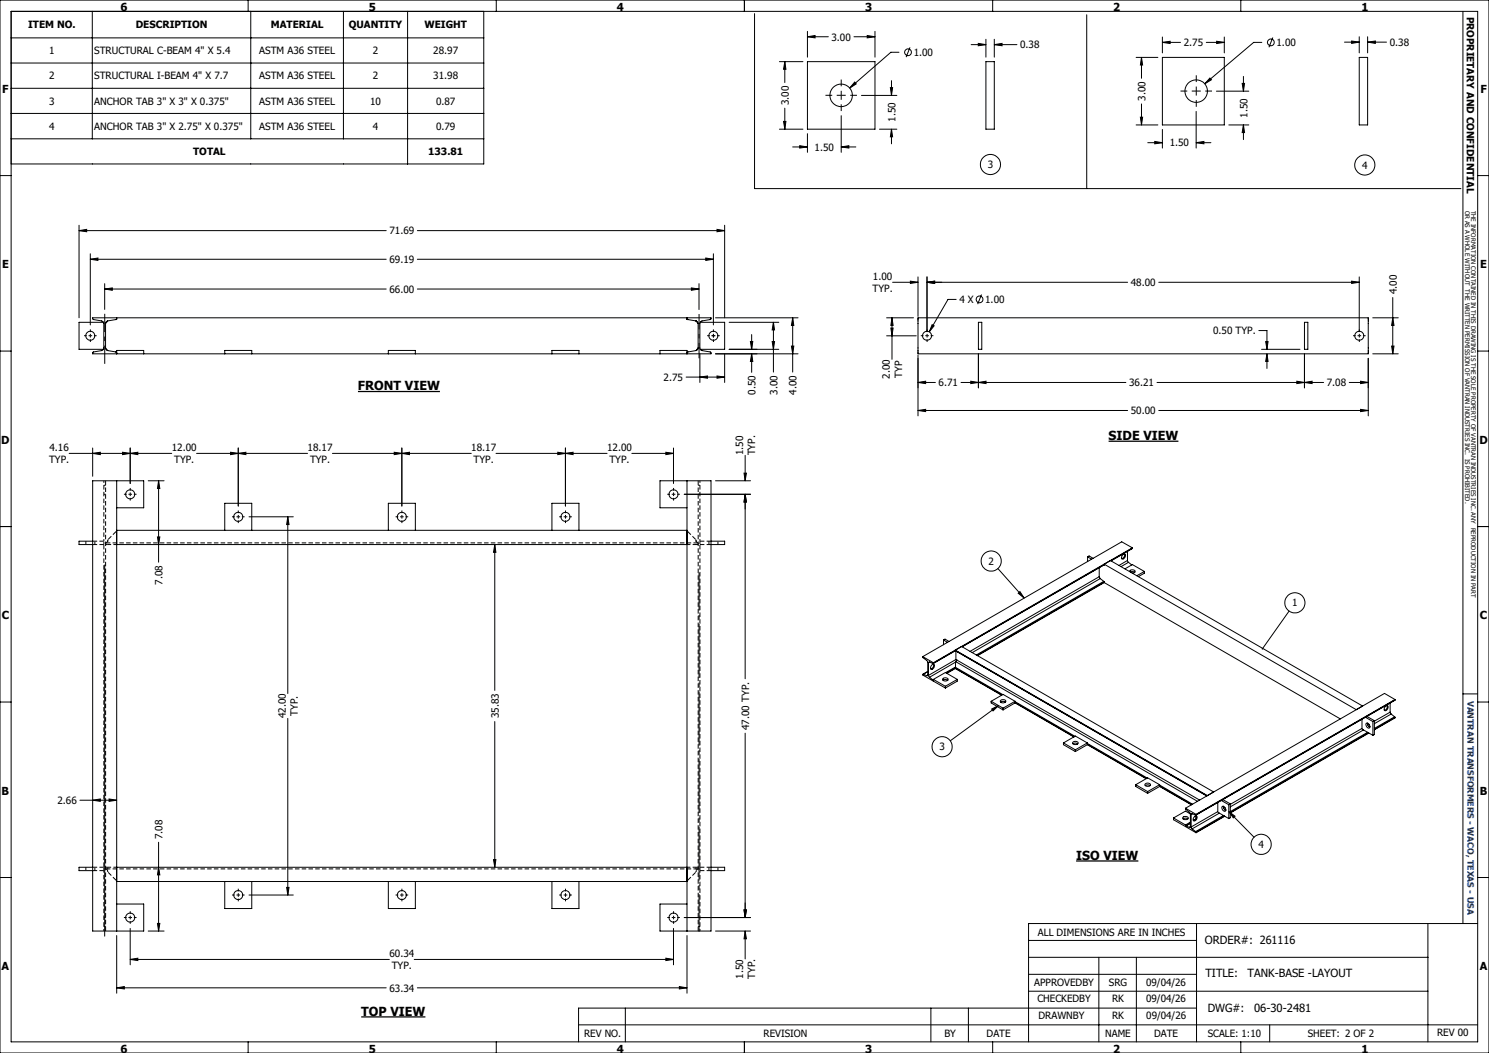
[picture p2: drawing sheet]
<svg xmlns="http://www.w3.org/2000/svg" width="420mm" height="297mm" viewBox="0 0 420 297" stroke-linecap="round" stroke-linejoin="round" font-family="sans-serif">
<g fill="none" stroke="#000" stroke-width=".28" stroke-dasharray="1.3 .6" stroke-linecap="butt">
<path d="M29.3 139.4h.5M29.8 135.6v127M29.8 136.9h-.5M196.9 135.6v127M196.9 139.4h.5M197.4 136.9h-.5M26.2 153.6h3.1M26.2 152.6h3.1M29.8 153.1v.5M30.4 152.5v-.2M30.4 153.6h-.6M193.9 149.8h-.1"/>
<path d="M196.3 152.3l.1 .2M196.9 153.1v.5M196.9 153.6h-.6M200.6 153.6h-3.2M200.6 152.6h-3.2M26.2 245.6h3.1M26.2 244.6h3.1M29.8 244.6v.5M29.8 244.6h.6M29.8 258.8h-.5M30.4 245.9v-.2M193.8 248.4h.1"/>
<path d="M196.3 244.6h.6M196.4 245.7l-.1 .2M196.9 244.6v.5M197.4 258.8h-.5M200.6 245.6h-3.2M200.6 244.6h-3.2M29.3 261.3h.5M196.9 261.3h.5"/>
</g>
<path d="M29.3 135.6v17M197.4 135.6v17M30.4 152.3v1.3M196.3 152.3v1.3M29.3 245.6v17M30.4 244.6v1.3M196.3 244.6v1.3M197.4 245.6v17" fill="none" stroke="#000" stroke-width=".28" stroke-dasharray="1.3 .6" stroke-dashoffset=".7" stroke-linecap="butt"/>
<path d="M29.3 153.6v91M32.9 149.8l-2.5 2.5M196.3 152.3l-2.4-2.5M196.9 153.1h-167.1M197.4 153.6v91M30.4 245.9l2.5 2.5M193.9 248.4l2.4-2.5M196.9 245.1h-167.1" fill="none" stroke="#000" stroke-width=".28" stroke-dasharray="1.3 .6" stroke-dashoffset="-.1" stroke-linecap="butt"/>
<path d="M30.4 153.6h2.5M193.8 153.6h2.5M32.9 244.6h-2.5M196.3 244.6h-2.5" fill="none" stroke="#000" stroke-width=".28" stroke-dasharray="1.3 .6" stroke-dashoffset=".3" stroke-linecap="butt"/>
<path d="M29.8 153.1l.3-.1 .3-.5M196.4 152.5l.2 .5 .3 .1M30.4 245.7l-.2-.4-.4-.2M196.9 245.1l-.3 .1-.2 .5" fill="none" stroke="#000" stroke-width=".28" stroke-dasharray="1.3 .6" stroke-dashoffset=".4" stroke-linecap="butt"/>
<path d="M24.2 152.6v1M26.8 153.6v-1M29.3 153.6v-1M197.4 152.6v1M200 152.6v1M202.5 153.6v-1M24.2 244.6v1M26.8 245.6v-1M29.3 245.6v-1M197.4 244.6v1M200 244.6v1M202.5 245.6v-1" fill="none" stroke="#000" stroke-width=".28" stroke-dasharray="1.3 .6" stroke-dashoffset=".5" stroke-linecap="butt"/>
<g fill="none" stroke="#000" stroke-width=".28">
<path d="M0 0h420v297h-420zM3.1 3.2h413.7v290.7h-413.7zM3.1 10.7h133.4M3.1 17.8h133.4M26 3.2v36M70 0v3.2M70.7 3.2v36M96.9 3.2v36M115 3.2v43M136.5 3.2v43h-133.4M140 0v3.2M210 0v3.2"/>
<path d="M212.8 3.8v49.4h199.3M219.9 17.4h6.6M221.4 17.4l.3 2.1h-.7zM221.4 17.4v5.9M227.8 10.4l2.1-.4v.7zM227.8 17.4h19v19h-19zM227.8 8.9v7.2M227.8 10.4h5.8M240.9 10.4h5.9M244.6 10l2.2 .4-2.2 .3zM246.8 8.9v7.2M253.6 14.7h-2.3l-11.6 10.1"/>
<path d="M256.7 13.4l-1.1 2.7M273.9 12.6h4.2M275.9 12.2l2.2 .4-2.2 .3zM278.1 17.4h2.4v19h-2.4zM278.1 11.1v5M280 0v3.2M280.5 12.6l2.1-.4v.7zM280.5 11.1v5M280.5 12.6h6.3M306.5 4.2v49M320.5 16.2h6.1M322 16.2l.3 2.1h-.6z"/>
<path d="M322 16.2v5.9M327.9 12l2.2-.4v.7zM327.9 16.2h17.4v19h-17.4zM327.9 10.4v4.5M327.9 12h5.1M340.3 12h5M343.2 11.6l2.1 .4-2.1 .3zM345.3 10.4v4.5M350 0v3.2M355.9 12h-2.3l-13.8 11.6M359 10.6l-1.1 2.7M379.2 11.9h4.2"/>
<path d="M381.2 11.6l2.2 .3-2.2 .3zM383.4 16.2h2.4v19h-2.4zM383.4 10.4v4.5M385.8 11.9l2.1-.3v.6zM385.8 10.4v4.5M385.8 11.9h5.3M412.6 3.2v257.3M3.1 24.9h133.4M3.1 32h133.4M3.1 39.2h133.4M219.9 36.4h6.6M221 34.3h.7l-.3 2.1z"/>
<path d="M221.4 30.5v5.9M227.8 37.7v5.3M237.3 32.6v10.4M241.1 23.1l.4 .6-1.8 1.1zM243 26.9h10M248.1 36.4h4.9M251.1 24.7h.7l-.3 2.2zM251.5 36.4l.3 2.2h-.7zM251.5 22.8v4.1M251.5 36.4v4.2M320.5 35.2h6.1M321.7 33.1h.6l-.3 2.1z"/>
<path d="M322 29.3v5.9M325.7 39.9l2.2 .3-2.2 .4zM327.9 36.5v5.3M337.4 31.4v10.4M341.3 22l.4 .5-1.9 1.1zM343.1 25.7h9.1M346.6 35.2h5.6M350.4 23.5h.6l-.3 2.2zM350.7 35.2l.3 2.2h-.6zM350.7 21.6v4.1M350.7 35.2v4.2M0 49.5h3.1"/>
<path d="M223.6 41.4h4.2M225.6 41.1l2.2 .3-2.2 .4zM237.3 41.4l2.1-.3v.7zM237.3 41.4h4.1M323.7 40.2h4.2M337.4 40.2l2.2-.3v.7zM337.4 40.2h4.2M416.8 49.5h3.2M22.3 65l2.1-.3v.7zM22.3 63.5v26.1M22.3 65h86.6M25.5 73.1l2.1-.3v.6z"/>
<path d="M25.5 71.6v20M25.5 73.1h83.4M117.7 65h86.7M117.7 73.1h83.5M199.1 72.8l2.1 .3-2.1 .3zM201.2 71.6v20M202.2 64.7l2.2 .3-2.2 .4zM204.4 63.5v26.1M251.8 79.6h7.1M256.8 79.3l2.1 .3-2.1 .3zM258.9 78.1v11.1M261.5 79.6l2.1-.3v.6z"/>
<path d="M261.5 78.1v15.3M261.5 79.6h56.6M326.8 79.6h56.6M381.2 79.3l2.2 .3-2.2 .3zM383.4 78.1v15.3M0 99h3.1M26.1 89.6h174.5l-.2 .5-2.5 .5-.5 .5v7.3l.4 .4 2.6 .5 .2 .5h-174.5l.2-.5 2.4-.4 .6-.6-.1-7.3-.5-.5-2.4-.4zM29.2 90.9h-6.9v7.6h6.9M29.5 81.5l2.2-.3v.7zM29.5 80v7.3M29.5 81.5h79.4M29.8 98.1l.2 .5 .4 .3"/>
<path d="M29.8 98.1l.6 .8M29.8 91.3v6.8M30.4 90.5l-.4 .3-.2 .5M30.4 90.5l-.6 .8M30.4 98.9l2.3 .4M32.7 99.3l.2 .3M32.7 99.3h.2M32.7 90.1l-2.3 .4M32.9 89.9l-.2 .2M32.9 89.9v.2h-.2M32.9 89.6v.3M32.9 99.8v-1h7.6v1"/>
<path d="M63.4 99.8v-1h7.6v1M109.5 99.8v-1h7.7v1M117.7 81.5h79.5M155.7 99.8v-1h7.6v1M186.2 99.8v-1h7.6v1M193.8 89.9l.2 .2M193.8 89.9v.2h.2M193.8 89.6v.3M194 99.3l-.2 .3M194 99.3h-.2M194 90.1l2.3 .4M195 81.2l2.2 .3-2.2 .4z"/>
<path d="M196.3 90.5l.4 .3 .2 .5M196.3 90.5l.6 .8M196.3 98.9l-2.3 .4M196.9 98.1l-.2 .5-.4 .3M196.9 98.1l-.6 .8M196.9 91.3v6.8M197.2 80v7.3M197.4 99.8v8.1M197.5 90.9h6.9v7.6h-6.9M201.8 89.6h23.3M201.8 99.8h23.3M204.4 99.8v8.1"/>
<path d="M205.7 98.5h14M205.7 90.9h14M211.7 96.3h.6l-.3 2.2zM212 99.8l.3 2.1h-.6zM212 94.4v4.1M212 99.8v5.2M217.8 96.3h.7l-.3 2.2zM218.2 90.9l.3 2.2h-.7zM218.2 90.9v14M223.2 97.6h.7l-.3 2.2zM223.6 89.6l.3 2.2h-.7zM223.6 89.6v15.3"/>
<path d="M250.1 89.6h7.6M250.1 94.7h8.3M251.3 92.5h.6l-.3 2.2zM251.6 89.6l.3 2.2h-.6zM251.6 89.6v11.7M258.9 89.6h127v10.2h-127zM262.9 91.6l.6 .3-1.4 1.7zM269.7 84.5h-2.3l-5.3 9.1M276 90.9h.9v7.6h-.9zM276 99.8v9.6M276.9 83.1l-1.1 2.7M355.1 93.2h2.3v5.3"/>
<path d="M355.8 98.5h10.9M357 96.3h.7l-.3 2.2zM357.4 99.8l.3 2.1h-.7zM357.4 99.8v4.1M367.9 90.9h1v7.6h-1zM367.9 99.8v9.6M387.2 89.6h7.2M387.2 99.8h7.2M392.5 97.6h.7l-.3 2.2zM392.9 89.6l.3 2.2h-.7zM392.9 83.9v15.9M416.8 99h3.2"/>
<path d="M193.5 106.4h10.9M197.4 106.4l2.2-.4v.7zM202.2 106l2.2 .4-2.2 .3zM258.9 107.9l2.2-.4v.7zM258.9 115.8l2.2-.3v.6zM258.9 100.2v17.1M258.9 107.9h4.9M258.9 115.8h59.2M271.1 107.9h46.5M273.8 107.5l2.2 .4-2.2 .3zM276 107.9l2.1-.4v.7zM326.4 107.9h46.9"/>
<path d="M326.8 115.8h59.1M365.8 107.5l2.1 .4-2.1 .3zM367.9 107.9l2.2-.4v.7zM380.6 107.9h5.3M383.8 107.5l2.1 .4-2.1 .3zM383.8 115.5l2.1 .3-2.1 .3zM385.9 101.1v16.2M19.5 127.9h28.9M26.1 127.9l2.2-.3v.6zM26.1 126.4v7.9M32.9 135.6v127M34.6 127.6l2.1 .3-2.1 .3z"/>
<path d="M36.7 127.9l2.2-.3v.6zM36.7 126.4v10M41.8 135.6h4.5M44.7 135.6l.4 2.2h-.7zM44.7 135.6v23M55.5 127.9h31.2M65.1 127.6l2.1 .3-2.1 .3zM67.2 127.9l2.2-.3v.6zM67.2 126.4v16.3M93.8 127.9h39.1M111.2 127.6l2.1 .3-2.1 .3zM113.3 127.9l2.2-.3v.6z"/>
<path d="M113.3 126.4v16.3M139.9 127.9h31.3M157.3 127.6l2.2 .3-2.2 .3zM159.5 127.9l2.1-.3v.6zM159.5 126.4v16.3M178.2 127.9h11.8M187.8 127.6l2.2 .3-2.2 .3zM190 126.4v10M193 139.4h18.7M193.8 135.6v127M201.8 135.6h9.9M209.9 133.5h.6l-.3 2.1z"/>
<path d="M210.2 139.4l.3 2.2h-.6zM210.2 128.4v7.2M210.2 139.4v52M0 148.5h3.2M26.1 152.6h-3.8v1h3.8M29.5 159.3v104.8M32.9 143.2h7.6v-7.6h-14.4v127h14.4v-7.6h-7.6M32.9 153.6h160.9M32.9 149.6h160.9M44.4 151.4h.7l-.4 2.2zM63.4 149.6v-7.6h7.6v7.6M70.2 145.8h12.5"/>
<path d="M81.2 145.8l.3 2.2h-.6zM81.2 145.8v49.8M109.5 149.6v-7.6h7.7v7.6M139.6 153.6l.3 2.2h-.7zM139.6 153.6v41.1M155.7 149.6v-7.6h7.6v7.6M193.8 143.2h-7.6v-7.6h14.4v127h-14.4v-7.6h7.6M200.6 152.6h3.8v1h-3.8M306.8 157.1v1.3M306.8 157.1l1.1 .6M306.8 157.1l.4-.3 1.1 .7M311.5 159.3l-40.1 23.1"/>
<path d="M311.5 159.1l-.1 .2M311.5 159.1l1.7-1 71.2 41-1.8 1.1zM311.5 159.2l-40.1 23.2M316.8 156.4l.2-.1a.66 .66 0 0 1 .5 .6 .66 .66 0 0 1-.5 .6l-.5 .2-.1-.2v-.7zM317.2 156.2a1.07 1.07 0 0 1-.8 1.4M318 158.1l.3 .5M318 155.5v2.6M318 158.1l-2.4 1.4M318.3 158.6l.9 .7M318.3 158.6l-2.1 1.2M319.4 154.7l-6 3.5M319.4 154.5l-3-1.7-56.1 32.4"/>
<path d="M319.4 154.5l-56.1 32.4M319.4 154.5v.2M319.4 154.7l-6.1 3.4M416.8 148.5h3.2M281.5 160.4l7.4 8.3M287.2 167.3l.5-.4 1.2 1.8zM310.1 162.7l.2 .5M310.1 160.1v2.6M310.1 162.7l-36.5 21M310.3 163.2l1.2 .9v.2M310.3 163.2l-36.1 20.9M311.4 164l-36 20.7"/>
<path d="M311.5 164.3l-35.8 20.6M311.5 164.2l-35.9 20.7M311.5 164.3l66.6 38.5M317.3 160.4l2.1-1.2 3.4 2M318.6 161.2a.8 .8 0 0 1 .8-.5 .8 .8 0 0 1 .7 .6l-.7 .3M318.8 161.3l.8-.1 .5 .2M322.8 161.2l-2.1 1.2M322.8 161.2v.5l-1.7 .9M363.6 172.4l-7.5 10.6M0 198h3.1M260.3 185.2l1.4 1.6v3.6l-.3 .2M260.3 185.2l3 1.7"/>
<path d="M260.3 190.2l1.4-.8-1.3 .8M260.4 190.2l-.1 .2 3 1.7M260.4 190.2l1 .4M261.7 190.4l-.3 .2M261.9 187l.2-.3 1.2 .4M261.9 190.5l.3 .5M261.9 187v3.5M262.2 191l1 .8M262.2 186.8l-.3 .2M262.8 187.6l.4-.2a.71 .71 0 0 1 .4 .7 .71 .71 0 0 1-.6 .6l-.3 .1-.2-.3zM263.2 191.8l.1 .2M263.3 187.4a.97 .97 0 0 1-.8 1.3"/>
<path d="M263.3 186.9v.2M263.3 191.6v.5M263.3 191.6l3.4-1.9 3.3 1.9M263.3 191.6l3.4 2M263.3 192.1l3.4 2M263.3 191.7l-.1 .1M265.9 191.4a.83 .83 0 0 1 .9-.3 .83 .83 0 0 1 .6 .7 .84 .84 0 0 1-.8 .3 .84 .84 0 0 1-.7-.7zM266 191.9l.5-.2 .8 .2M266.1 180.5v1.4M266.1 180.5l1.2 .7M266.1 180.5l.5-.2 1.1 .6M266.7 193.6v.5"/>
<path d="M269.5 183.5l-6.3 3.6M269.5 183.5l71 41M269.5 188.6l-2.4 1.3M269.5 183.4v.1M269.5 188.5v.1M269.5 183.4l1.8-1.1 71 41.1-1.7 1zM269.5 188.6l13 7.5M269.5 183.5l-6.2 3.6M269.5 188.4l-2.5 1.5M269.5 188.5l13.1 7.5M269.5 188.2v.3M269.5 186.8v1.4"/>
<path d="M269.5 186.8l-7.3 4.2M269.5 188.1l-2.8 1.6M269.5 188.2l13.3 7.7M269.6 186v.7M269.6 186h.1M269.6 183.7v2.3M269.6 186.7l-.1 .1M269.6 186l-7.7 4.5M269.6 186l68.8 39.7M269.6 186.7l68.2 39.3M270 191.6l-3.3 2M270 191.6v.5l-3.3 2"/>
<path d="M279.6 197.8v.5l3.3 1.9M279.6 197.8l3.3 1.9M279.6 197.8l3.3-1.9 3.4 1.9M279.7 200l2-1-1.6 1.5zM281.7 199l-13.7 9.9M282.3 197.6a.76 .76 0 0 1 .8-.3 .76 .76 0 0 1 .5 .7 .8 .8 0 0 1-.8 .3 .8 .8 0 0 1-.6-.7zM282.3 198l.6-.2 .7 .2M282.9 199.7v.5M286.3 198.3l16.6 9.6M286.3 197.8l-3.4 1.9M286.3 197.8v.5M286.3 198.3l-3.4 1.9"/>
<path d="M286.3 197.9l16.9 9.8M286.3 198.2l16.7 9.6M390.7 199.3a.49 .49 0 0 1 .8-.2 .49 .49 0 0 1-.1 .8v.1a.52 .52 0 0 1-.8 .5 .52 .52 0 0 1 0-.9zM391.3 199a1.05 1.05 0 0 1-.8 1.3M392.1 198.3v2.6M393.5 197.4l-56.2 32.5M393.5 197.3l-3-1.7-56.1 32.4M393.5 197.3l-56.1 32.4M393.5 197.3v.1M393.5 197.4l-56.1 32.4M412.6 195.7h4.2M416.8 198h3.2"/>
<path d="M81.2 202.6v49.8M139.6 203.5v41.1M210.2 206.8v52M300 209.5v.5l3.3 2M300 209.5l3.3 2M300 209.5l3.3-1.9 3.4 1.9M302.6 209.8l.6-.2 .8 .2M302.7 209.3a.75 .75 0 0 1 .8-.2 .75 .75 0 0 1 .5 .7 .82 .82 0 0 1-.8 .2 .82 .82 0 0 1-.6-.6zM303.3 211.5v.5M306.7 210l16.6 9.6M306.7 209.5l-3.4 2M306.7 209.5v.5"/>
<path d="M306.7 210l-3.4 2M306.7 209.7l16.9 9.8M306.7 209.9l16.7 9.7M384.2 202.9v2.6l-37.2 21.4M384.2 205.7l3 1.7M384.6 205.9l-37.6 21.7M385.2 202.3l2 1.2M385.4 204a.78 .78 0 0 1 .9 .4 .78 .78 0 0 1-.3 1l-.6-.7zM385.6 202.1l2.1 1.2M385.7 203.9l.2 .7 .5 .5M385.8 206.5l-38.8 22.4M386 206.7l-39 22.5"/>
<path d="M386.1 206.8l-39.1 22.5M386.2 204.3l-.4 .2M386.4 204.9l-.2 .1M387.2 203.5v3.9M387.7 203.3v3.9l-.5 .2M387.7 203.3l-.5 .2M390.5 200.2v.1M390.5 200.3h.1M392.1 200.9l.3 .5M392.1 200.9l-4.4 2.5M392.4 201.4l1 .8M392.4 201.4l-4.7 2.7"/>
<path d="M393.4 202.2l.1 .1M393.4 202.2l-5.7 3.3M393.5 202.3l-5.8 3.5M393.5 202.3l-5.8 3.4M22.5 225.7h10.4M26.1 225.7l2.2-.3v.6zM30.8 225.4l2.1 .3-2.1 .3zM44.7 237.6v25M320.4 221.3l3.3 2M320.4 221.3v.5l3.3 2M320.4 221.3l3.3-1.9 3.4 1.9M323 221.2a.82 .82 0 0 1 .8-.3 .82 .82 0 0 1 .6 .6 .84 .84 0 0 1-.8 .3 .84 .84 0 0 1-.6-.6z"/>
<path d="M323 221.6l.6-.2 .8 .2M323.7 223.3v.5M327.1 221.8l9 5.2M327.1 221.3l-3.4 2M327.1 221.3v.5M327.1 221.8l-3.4 2M327.1 221.4l9.3 5.4M327.1 221.7l9.1 5.2M331 230.7l3.4 2M331 230.7v.5l3.4 1.9M333.7 230.5a.86 .86 0 0 1 1.4 .4 .82 .82 0 0 1-.8 .3 .82 .82 0 0 1-.6-.7zM333.7 231l.6-.3 .8 .3"/>
<path d="M334.4 228v.2l1.2 .9 .2 .5M334.4 232.7v.4M334.4 228l3 1.7M334.4 233.1l3 1.8M334.5 233h-.1M334.5 233l1 .4M335.8 229.6v3.6l-.3 .2M335.8 232.2l-1.4 .8M335.8 229.6l-1.4-.8-3.4 1.9M335.8 231.9l-1.4 .8M335.8 233.2l-.3 .2M335.8 232.2l-1.3 .8"/>
<path d="M336 233.3l.3 .5M336 229.7v3.6M336.3 229.5l1.1 .3M336.3 229.5l-.3 .2M336.3 233.8l1 .8M336.8 230.4a.48 .48 0 0 1 .8-.2 .48 .48 0 0 1 0 .8l-.1 .1a.54 .54 0 0 1-.9 .4 .54 .54 0 0 1 .2-1zM337 230.3l.4 .2M337.3 234.6l.1 .2M337.3 231l-.7 .4M337.4 229.7v.1M337.4 234.8v.1M337.4 230.1a1.07 1.07 0 0 1-.8 1.4"/>
<path d="M343.5 226.3v2.6l-7.5 4.4M343.6 229.1l3 1.8M344 229.3l-7.7 4.5M344.5 225.8l2.1 1.2M344.7 227.5a.75 .75 0 0 1 .9 .4 .75 .75 0 0 1-.2 .9l-.6-.5zM344.9 225.5l2.1 1.2M345.1 227.4l.1 .7 .6 .5M345.1 230l-7.8 4.6M345.4 230.1l-8 4.7M345.5 230.2l-8.1 4.7M345.5 227.7l-.3 .3M345.8 228.3l-.3 .2"/>
<path d="M346.6 228.9l1.8 1.3-.5 .5zM346.6 227v3.9M346.6 228.9l7.1 7.2M347 226.7l-.4 .3M347 226.7v3.9l-.4 .3M0 247.5h3.1M26.1 244.6h-3.8v1h3.8M32.9 244.6h160.9M32.9 248.6h160.9M44.7 244.6l.4 2.2h-.7zM63.4 248.6v7.7h7.6v-7.7M70.2 252.4h12.5"/>
<path d="M80.9 250.3h.6l-.3 2.1zM109.5 248.6v7.7h7.7v-7.7M139.2 242.5h.7l-.3 2.1zM155.7 248.6v7.7h7.6v-7.7M193 258.8h18.7M200.6 244.6h3.8v1h-3.8M209.9 256.6h.6l-.3 2.2zM416.8 247.5h3.2M32.9 278.6l2.2-.3v.6zM32.9 263.9v16.2M32.9 278.6h76M36.7 270.6l2.2-.3v.6z"/>
<path d="M36.7 261.9v10.2M36.7 270.6h73.1M41.8 262.6h4.5M44.4 260.5h.7l-.4 2.1zM116.8 270.6h73.2M117.7 278.6h76.1M187.8 270.3l2.2 .3-2.2 .3zM190 261.9v10.2M191.6 278.3l2.2 .3-2.2 .3zM193.8 263.9v16.2M201.8 262.6h9.9M210.2 262.6l.3 2.2h-.6z"/>
<path d="M210.2 262.6v7.9M290.1 265.3h47.4M290.1 270h112.7M290.1 274.8h47.4M290.1 279.6h112.7M310 270v23.9M320.5 270v23.9M337.5 260.5v33.4M402.8 260.5v33.4M416.8 260.5h-126.7v33.4M70 293.9v3.1M140 293.9v3.1"/>
<path d="M163.2 289.1h253.6M176.4 284.3v9.6M210 293.8v3.2M262.6 284.3v9.6M273.2 284.3v9.6M280 293.9v3.1M337.5 284.3h-174.3v9.6M350 293.9v3.1M358.1 289.1v4.8"/>
<circle cx="256.1" cy="14.7" r=".95"/>
<circle cx="358.5" cy="12" r=".95"/>
<circle cx="237.3" cy="26.9" r="3.2"/>
<circle cx="337.4" cy="25.7" r="3.2"/>
<circle cx="279.4" cy="46.4" r="2.85"/>
<circle cx="385" cy="46.5" r="2.85"/>
<circle cx="25.5" cy="94.7" r="1.27"/>
<circle cx="201.2" cy="94.7" r="1.27"/>
<circle cx="261.5" cy="94.7" r="1.27"/>
<circle cx="276.3" cy="84.5" r=".95"/>
<circle cx="383.4" cy="94.7" r="1.27"/>
<circle cx="36.7" cy="139.4" r="1.27"/>
<circle cx="190" cy="139.4" r="1.27"/>
<circle cx="67.2" cy="145.8" r="1.27"/>
<circle cx="113.3" cy="145.8" r="1.27"/>
<circle cx="159.5" cy="145.8" r="1.27"/>
<circle cx="279.6" cy="158.2" r="2.85"/>
<circle cx="365.2" cy="170" r="2.85"/>
<circle cx="265.7" cy="210.6" r="2.85"/>
<circle cx="355.7" cy="238.1" r="2.85"/>
<circle cx="36.7" cy="258.8" r="1.27"/>
<circle cx="67.2" cy="252.4" r="1.27"/>
<circle cx="113.4" cy="252.4" r="1.27"/>
<circle cx="159.5" cy="252.4" r="1.27"/>
<circle cx="190" cy="258.8" r="1.27"/>
</g>
<g fill="#000">
<path d="M221.4 17.4l.3 2.1h-.7zM227.8 10.4l2.1-.4v.7zM244.6 10l2.2 .4-2.2 .3zM275.9 12.2l2.2 .4-2.2 .3zM280.5 12.6l2.1-.4v.7zM322 16.2l.3 2.1h-.6zM327.9 12l2.2-.4v.7zM343.2 11.6l2.1 .4-2.1 .3zM381.2 11.6l2.2 .3-2.2 .3zM385.8 11.9l2.1-.3v.6zM221 34.3h.7l-.3 2.1zM241.1 23.1l.4 .6-1.8 1.1z"/>
<path d="M251.1 24.7h.7l-.3 2.2zM251.5 36.4l.3 2.2h-.7zM321.7 33.1h.6l-.3 2.1zM341.3 22l.4 .5-1.9 1.1zM350.7 35.2l.3 2.2h-.6zM350.4 23.5h.6l-.3 2.2zM225.6 41.1l2.2 .3-2.2 .4zM237.3 41.4l2.1-.3v.7zM325.7 39.9l2.2 .3-2.2 .4zM337.4 40.2l2.2-.3v.7zM22.3 65l2.1-.3v.7zM25.5 73.1l2.1-.3v.6z"/>
<path d="M199.1 72.8l2.1 .3-2.1 .3zM202.2 64.7l2.2 .3-2.2 .4zM256.8 79.3l2.1 .3-2.1 .3zM261.5 79.6l2.1-.3v.6zM381.2 79.3l2.2 .3-2.2 .3zM29.5 81.5l2.2-.3v.7zM195 81.2l2.2 .3-2.2 .4zM211.7 96.3h.6l-.3 2.2zM212 99.8l.3 2.1h-.6zM218.2 90.9l.3 2.2h-.7zM217.8 96.3h.7l-.3 2.2zM223.6 89.6l.3 2.2h-.7z"/>
<path d="M223.2 97.6h.7l-.3 2.2zM251.6 89.6l.3 2.2h-.6zM251.3 92.5h.6l-.3 2.2zM262.9 91.6l.6 .3-1.4 1.7zM357.4 99.8l.3 2.1h-.7zM357 96.3h.7l-.3 2.2zM392.9 89.6l.3 2.2h-.7zM392.5 97.6h.7l-.3 2.2zM197.4 106.4l2.2-.4v.7zM202.2 106l2.2 .4-2.2 .3zM258.9 107.9l2.2-.4v.7zM258.9 115.8l2.2-.3v.6z"/>
<path d="M273.8 107.5l2.2 .4-2.2 .3zM276 107.9l2.1-.4v.7zM365.8 107.5l2.1 .4-2.1 .3zM367.9 107.9l2.2-.4v.7zM383.8 107.5l2.1 .4-2.1 .3zM383.8 115.5l2.1 .3-2.1 .3zM26.1 127.9l2.2-.3v.6zM34.6 127.6l2.1 .3-2.1 .3zM36.7 127.9l2.2-.3v.6zM44.7 135.6l.4 2.2h-.7zM65.1 127.6l2.1 .3-2.1 .3zM67.2 127.9l2.2-.3v.6z"/>
<path d="M111.2 127.6l2.1 .3-2.1 .3zM113.3 127.9l2.2-.3v.6zM157.3 127.6l2.2 .3-2.2 .3zM159.5 127.9l2.1-.3v.6zM187.8 127.6l2.2 .3-2.2 .3zM210.2 139.4l.3 2.2h-.6zM209.9 133.5h.6l-.3 2.1zM44.4 151.4h.7l-.4 2.2zM81.2 145.8l.3 2.2h-.6zM139.6 153.6l.3 2.2h-.7zM279.7 200l2-1-1.6 1.5zM26.1 225.7l2.2-.3v.6z"/>
<path d="M30.8 225.4l2.1 .3-2.1 .3zM346.6 228.9l1.8 1.3-.5 .5zM44.7 244.6l.4 2.2h-.7zM80.9 250.3h.6l-.3 2.1zM139.2 242.5h.7l-.3 2.1zM209.9 256.6h.6l-.3 2.2zM32.9 278.6l2.2-.3v.6zM36.7 270.6l2.2-.3v.6zM44.4 260.5h.7l-.4 2.1zM187.8 270.3l2.2 .3-2.2 .3zM191.6 278.3l2.2 .3-2.2 .3zM210.2 262.6l.3 2.2h-.6z"/>
<path d="M356 182.8l-.1 .3 .2-.1-.1 .2h.2l.1-.4zM287.2 167.3l.5-.4 1.2 1.8z"/>
</g>
<path d="M101 110.4h23.1M312.7 124.4h19.7M303.5 242.8h17.6M101.9 286.8h18.1" fill="none" stroke="#000" stroke-width=".36"/>
<path d="M197.2 161.6v101.2" fill="none" stroke="#000" stroke-width=".28" stroke-dasharray="15.2 1.3 1.3 1.3" stroke-dashoffset="4.6" stroke-linecap="butt"/>
<g fill="none" stroke="#000" stroke-width=".28" stroke-dasharray="15.2 1.3 1.3 1.3" stroke-linecap="butt">
<path d="M234.7 26.9h-1.9M237.3 26.9v-1.3M237.3 26.9h-1.3M237.3 26.9v1.3M237.3 26.9h1.2M237.3 24.3v-1.9M237.3 29.4v1.9M239.8 26.9h1.9M334.9 25.7h-1.9M337.4 25.7v-1.3M337.4 25.7h-1.2M337.4 25.7v1.3"/>
<path d="M337.4 25.7h1.3M337.4 23.1v-1.9M337.4 28.2v1.9M340 25.7h1.9M24.5 94.7h-.8M25.5 94.7v-.5M25.5 94.7h-.5M25.5 94.7v.5M25.5 94.7h.5M25.5 93.7v-.8M25.5 95.7v.8M26.5 94.7h.8"/>
<path d="M200.2 94.7h-.7M201.2 94.7v-.5M201.2 94.7h-.5M201.2 94.7v.5M201.2 94.7h.5M201.2 95.7v.8M201.2 93.7v-.8M202.3 94.7h.7M260.5 94.7h-.8M261.5 94.7v-.5M261.5 94.7h-.5M261.5 94.7v.5"/>
<path d="M261.5 94.7h.5M261.5 93.7v-.8M261.5 95.7v.8M262.5 94.7h.8M382.4 94.7h-.8M383.4 94.7v-.5M383.4 94.7h-.5M383.4 94.7v.5M383.4 94.7h.5M383.4 93.7v-.8M383.4 95.7v.8M384.4 94.7h.8"/>
<path d="M35.7 139.4h-.7M36.7 139.4v-.5M36.7 139.4h-.5M36.7 139.4v.5M36.7 139.4h.5M36.7 138.4v-.8M37.8 139.4h.7M189 139.4h-.8M190 139.4v-.5M190 139.4h-.5M190 139.4v.5M190 139.4h.5"/>
<path d="M190 138.4v-.8M191 139.4h.8M36.7 140.4v.8M66.2 145.8h-.8M67.2 145.8v-.5M67.2 145.8h-.5M67.2 145.8v.5M67.2 145.8h.5M67.2 144.7v-.7M67.2 146.8v.7M68.2 145.8h.8M112.3 145.8h-.7"/>
<path d="M113.4 145.8v-.5M113.4 145.8h-.5M113.4 145.8v.5M113.4 145.8h.5M113.4 144.7v-.7M113.4 146.8v.7M114.4 145.8h.7M158.5 145.8h-.8M159.5 145.8v-.5M159.5 145.8h-.5M159.5 145.8v.5M159.5 145.8h.5"/>
<path d="M159.5 144.7v-.7M159.5 146.8v.7M160.5 145.8h.8M190 140.4v.8M35.7 258.8h-.7M36.7 258.8v-.5M36.7 258.8h-.5M36.7 258.8v.5M36.7 258.8h.5M36.7 257.8v-.8M36.7 259.8v.8M37.8 258.8h.7"/>
<path d="M66.2 252.4h-.8M67.2 252.4v-.5M67.2 252.4h-.5M67.2 252.4v.5M67.2 252.4h.5M67.2 251.4v-.7M67.2 253.5v.7M68.2 252.4h.8M112.3 252.4h-.7M113.4 252.4v-.5M113.4 252.4h-.5M113.4 252.4v.5"/>
<path d="M113.4 252.4h.5M113.4 251.4v-.7M113.4 253.5v.7M114.4 252.4h.7M158.5 252.4h-.8M159.5 252.4v-.5M159.5 252.4h-.5M159.5 252.4v.5M159.5 252.4h.5M159.5 251.4v-.7M159.5 253.5v.7M160.5 252.4h.8"/>
<path d="M189 258.8h-.8M190 258.8v-.5M190 258.8h-.5M190 258.8v.5M190 258.8h.5M190 257.8v-.8M190 259.8v.8M191 258.8h.8"/>
</g>
<path d="M29.5 88.5v14.1" fill="none" stroke="#000" stroke-width=".28" stroke-dasharray="15.2 1.3 1.3 1.3" stroke-dashoffset="10.1" stroke-linecap="butt"/>
<path d="M197.2 88.6v12.5" fill="none" stroke="#000" stroke-width=".28" stroke-dasharray="15.2 1.3 1.3 1.3" stroke-dashoffset="10.9" stroke-linecap="butt"/>
<g font-size="3.5">
<text x="101" y="110.1">FRONT VIEW</text>
<text x="312.7" y="124.1">SIDE VIEW</text>
<text x="303.5" y="242.5">ISO VIEW</text>
<text x="101.9" y="286.4">TOP VIEW</text>
</g>
<g font-size="3.2">
<text x="339.9" y="266.2">ORDER#: 261116</text>
<text x="340" y="275.6">TITLE:</text>
<text x="351.9" y="275.6">TANK-BASE -LAYOUT</text>
<text x="340.7" y="285.4">DWG#:</text>
<text x="353.7" y="285.4">06-30-2481</text>
</g>
<g font-size="3.1">
<text x="34" y="3">6</text>
<text x="104" y="3">5</text>
<text x="174" y="3">4</text>
<text x="244" y="3">3</text>
<text x="314" y="3">2</text>
<text x="384" y="3">1</text>
<text x=".6" y="26.2">F</text>
<text x="417.6" y="26.2">F</text>
<text x=".6" y="75.7">E</text>
<text x="417.5" y="75.7">E</text>
<text x=".3" y="125.2">D</text>
<text x="417.3" y="125.2">D</text>
<text x=".5" y="174.7">C</text>
<text x="417.4" y="174.7">C</text>
<text x=".5" y="224.2">B</text>
<text x="417.4" y="224.2">B</text>
<text x=".5" y="273.7">A</text>
<text x="417.4" y="273.7">A</text>
<text x="34" y="296.9">6</text>
<text x="104" y="296.9">5</text>
<text x="174" y="296.9">4</text>
<text x="244" y="296.9">3</text>
<text x="314" y="296.9">2</text>
<text x="384" y="296.9">1</text>
</g>
<g font-size="2.8">
<text x="413.7" y="4.7" transform="rotate(90 413.7 4.7)">PROPRIETARY AND CONFIDENTIAL</text>
<text x="7.9" y="8">ITEM NO.</text>
<text x="38.3" y="8">DESCRIPTION</text>
<text x="76.4" y="8">MATERIAL</text>
<text x="98.4" y="8">QUANTITY</text>
<text x="119.7" y="8">WEIGHT</text>
<text x="234.5" y="11.4">3.00</text>
<text x="13.9" y="15.3">1</text>
<text x="26.6" y="15.3">STRUCTURAL C-BEAM 4&quot; X 5.4</text>
<text x="73.1" y="15.3">ASTM A36 STEEL</text>
<text x="105.2" y="15.3">2</text>
<text x="122.2" y="15.3">28.97</text>
<text x="257.7" y="15.8">1.00</text>
<text x="287.8" y="13.7">0.38</text>
<text x="333.9" y="13">2.75</text>
<text x="360.1" y="13">1.00</text>
<text x="392" y="13">0.38</text>
<text x="13.9" y="22.4">2</text>
<text x="26.6" y="22.4">STRUCTURAL I-BEAM 4&quot; X 7.7</text>
<text x="73.1" y="22.4">ASTM A36 STEEL</text>
<text x="105.2" y="22.4">2</text>
<text x="122.2" y="22.4">31.98</text>
<text x="13.9" y="29.5">3</text>
<text x="26.6" y="29.5">ANCHOR TAB 3&quot; X 3&quot; X 0.375&quot;</text>
<text x="73.1" y="29.5">ASTM A36 STEEL</text>
<text x="104.4" y="29.5">10</text>
<text x="123" y="29.5">0.87</text>
<text x="222.5" y="29.6" transform="rotate(-90 222.5 29.6)">3.00</text>
<text x="323.1" y="28.4" transform="rotate(-90 323.1 28.4)">3.00</text>
<text x="252.6" y="34.4" transform="rotate(-90 252.6 34.4)">1.50</text>
<text x="351.8" y="33.2" transform="rotate(-90 351.8 33.2)">1.50</text>
<text x="13.9" y="36.6">4</text>
<text x="26.6" y="36.6">ANCHOR TAB 3&quot; X 2.75&quot; X 0.375&quot;</text>
<text x="73.1" y="36.6">ASTM A36 STEEL</text>
<text x="105.2" y="36.6">4</text>
<text x="123" y="36.6">0.79</text>
<text x="329.9" y="41.3">1.50</text>
<text x="54.5" y="43.7">TOTAL</text>
<text x="120.8" y="43.7">133.81</text>
<text x="229.8" y="42.5">1.50</text>
<text x="278.6" y="47.4">3</text>
<text x="384.2" y="47.6">4</text>
<text x="109.9" y="66.1">71.69</text>
<text x="109.9" y="74.2">69.19</text>
<text x="109.9" y="82.6">66.00</text>
<text x="246.1" y="82.4">TYP.</text>
<text x="246.2" y="79">1.00</text>
<text x="319" y="80.7">48.00</text>
<text x="394" y="83" transform="rotate(-90 394 83)">4.00</text>
<text x="270.6" y="85.5">4 X</text>
<text x="277.9" y="85.5">1.00</text>
<text x="342.2" y="94.3">0.50 TYP.</text>
<text x="187.2" y="107.4">2.75</text>
<text x="251" y="106.8" transform="rotate(-90 251 106.8)">2.00</text>
<text x="254.4" y="106.5" transform="rotate(-90 254.4 106.5)">TYP</text>
<text x="213.1" y="111.4" transform="rotate(-90 213.1 111.4)">0.50</text>
<text x="219.3" y="111.3" transform="rotate(-90 219.3 111.3)">3.00</text>
<text x="224.7" y="111.3" transform="rotate(-90 224.7 111.3)">4.00</text>
<text x="264.7" y="109">6.71</text>
<text x="318.5" y="109">36.21</text>
<text x="374.2" y="109">7.08</text>
<text x="319" y="116.9">50.00</text>
<text x="13.9" y="130.7">TYP.</text>
<text x="14" y="127.3">4.16</text>
<text x="48.5" y="127.3">12.00</text>
<text x="49.1" y="130.7">TYP.</text>
<text x="86.8" y="127.3">18.17</text>
<text x="87.4" y="130.7">TYP.</text>
<text x="132.9" y="127.3">18.17</text>
<text x="133.6" y="130.7">TYP.</text>
<text x="171.2" y="127.3">12.00</text>
<text x="171.9" y="130.7">TYP.</text>
<text x="209.6" y="128.3" transform="rotate(-90 209.6 128.3)">1.50</text>
<text x="213" y="128.4" transform="rotate(-90 213 128.4)">TYP.</text>
<text x="278.8" y="159.3">2</text>
<text x="45.9" y="164.9" transform="rotate(-90 45.9 164.9)">7.08</text>
<text x="364.5" y="171.1">1</text>
<text x="80.6" y="202.6" transform="rotate(-90 80.6 202.6)">42.00</text>
<text x="84" y="201.9" transform="rotate(-90 84 201.9)">TYP.</text>
<text x="140.7" y="202.6" transform="rotate(-90 140.7 202.6)">35.83</text>
<text x="211.3" y="205.9" transform="rotate(-90 211.3 205.9)">47.00 TYP.</text>
<text x="265" y="211.6">3</text>
<text x="16.2" y="226.8">2.66</text>
<text x="45.9" y="236.6" transform="rotate(-90 45.9 236.6)">7.08</text>
<text x="355" y="239.2">4</text>
<text x="292.8" y="263.9">ALL DIMENSIONS ARE IN INCHES</text>
<text x="109.9" y="270">60.34</text>
<text x="110.5" y="273.4">TYP.</text>
<text x="109.9" y="279.7">63.34</text>
<text x="209.6" y="276" transform="rotate(-90 209.6 276)">1.50</text>
<text x="213" y="276.1" transform="rotate(-90 213 276.1)">TYP.</text>
<text x="291.7" y="278.1">APPROVEDBY</text>
<text x="312.8" y="278.1">SRG</text>
<text x="323.3" y="278.1">09/04/26</text>
<text x="292.6" y="282.7">CHECKEDBY</text>
<text x="293" y="287.4">DRAWNBY</text>
<text x="313.7" y="287.4">RK</text>
<text x="313.7" y="282.7">RK</text>
<text x="323.3" y="282.7">09/04/26</text>
<text x="323.3" y="287.4">09/04/26</text>
<text x="164.8" y="292.3">REV NO.</text>
<text x="215.4" y="292.3">REVISION</text>
<text x="266.4" y="292.3">BY</text>
<text x="278.3" y="292.3">DATE</text>
<text x="311.8" y="292.5">NAME</text>
<text x="325.5" y="292.5">DATE</text>
<text x="340.7" y="292.5">SCALE: 1:10</text>
<text x="368.9" y="292.5">SHEET: 2 OF 2</text>
<text x="405.4" y="292.3">REV 00</text>
</g>
<text font-size="2.5" fill="#003082" x="413.9" y="197.6" transform="rotate(90 413.9 197.6)">VANTRAN TRANSFORMERS - WACO, TEXAS - USA</text>
<g font-size="1.8">
<text x="413.2" y="59.4" transform="rotate(90 413.2 59.4)">OR AS A WHOLE WITHOUT THE WRITTEN PERMISSION OF VANTRAN INDUSTRIES INC. IS PROHIBITED.</text>
<text x="415" y="59.4" transform="rotate(90 415 59.4)">THE INFORMATION CONTAINED IN THIS DRAWING IS THE SOLE PROPERTY OF VANTRAN INDUSTRIES INC. ANY REPRODUCTION IN PART</text>
</g>
</svg>
